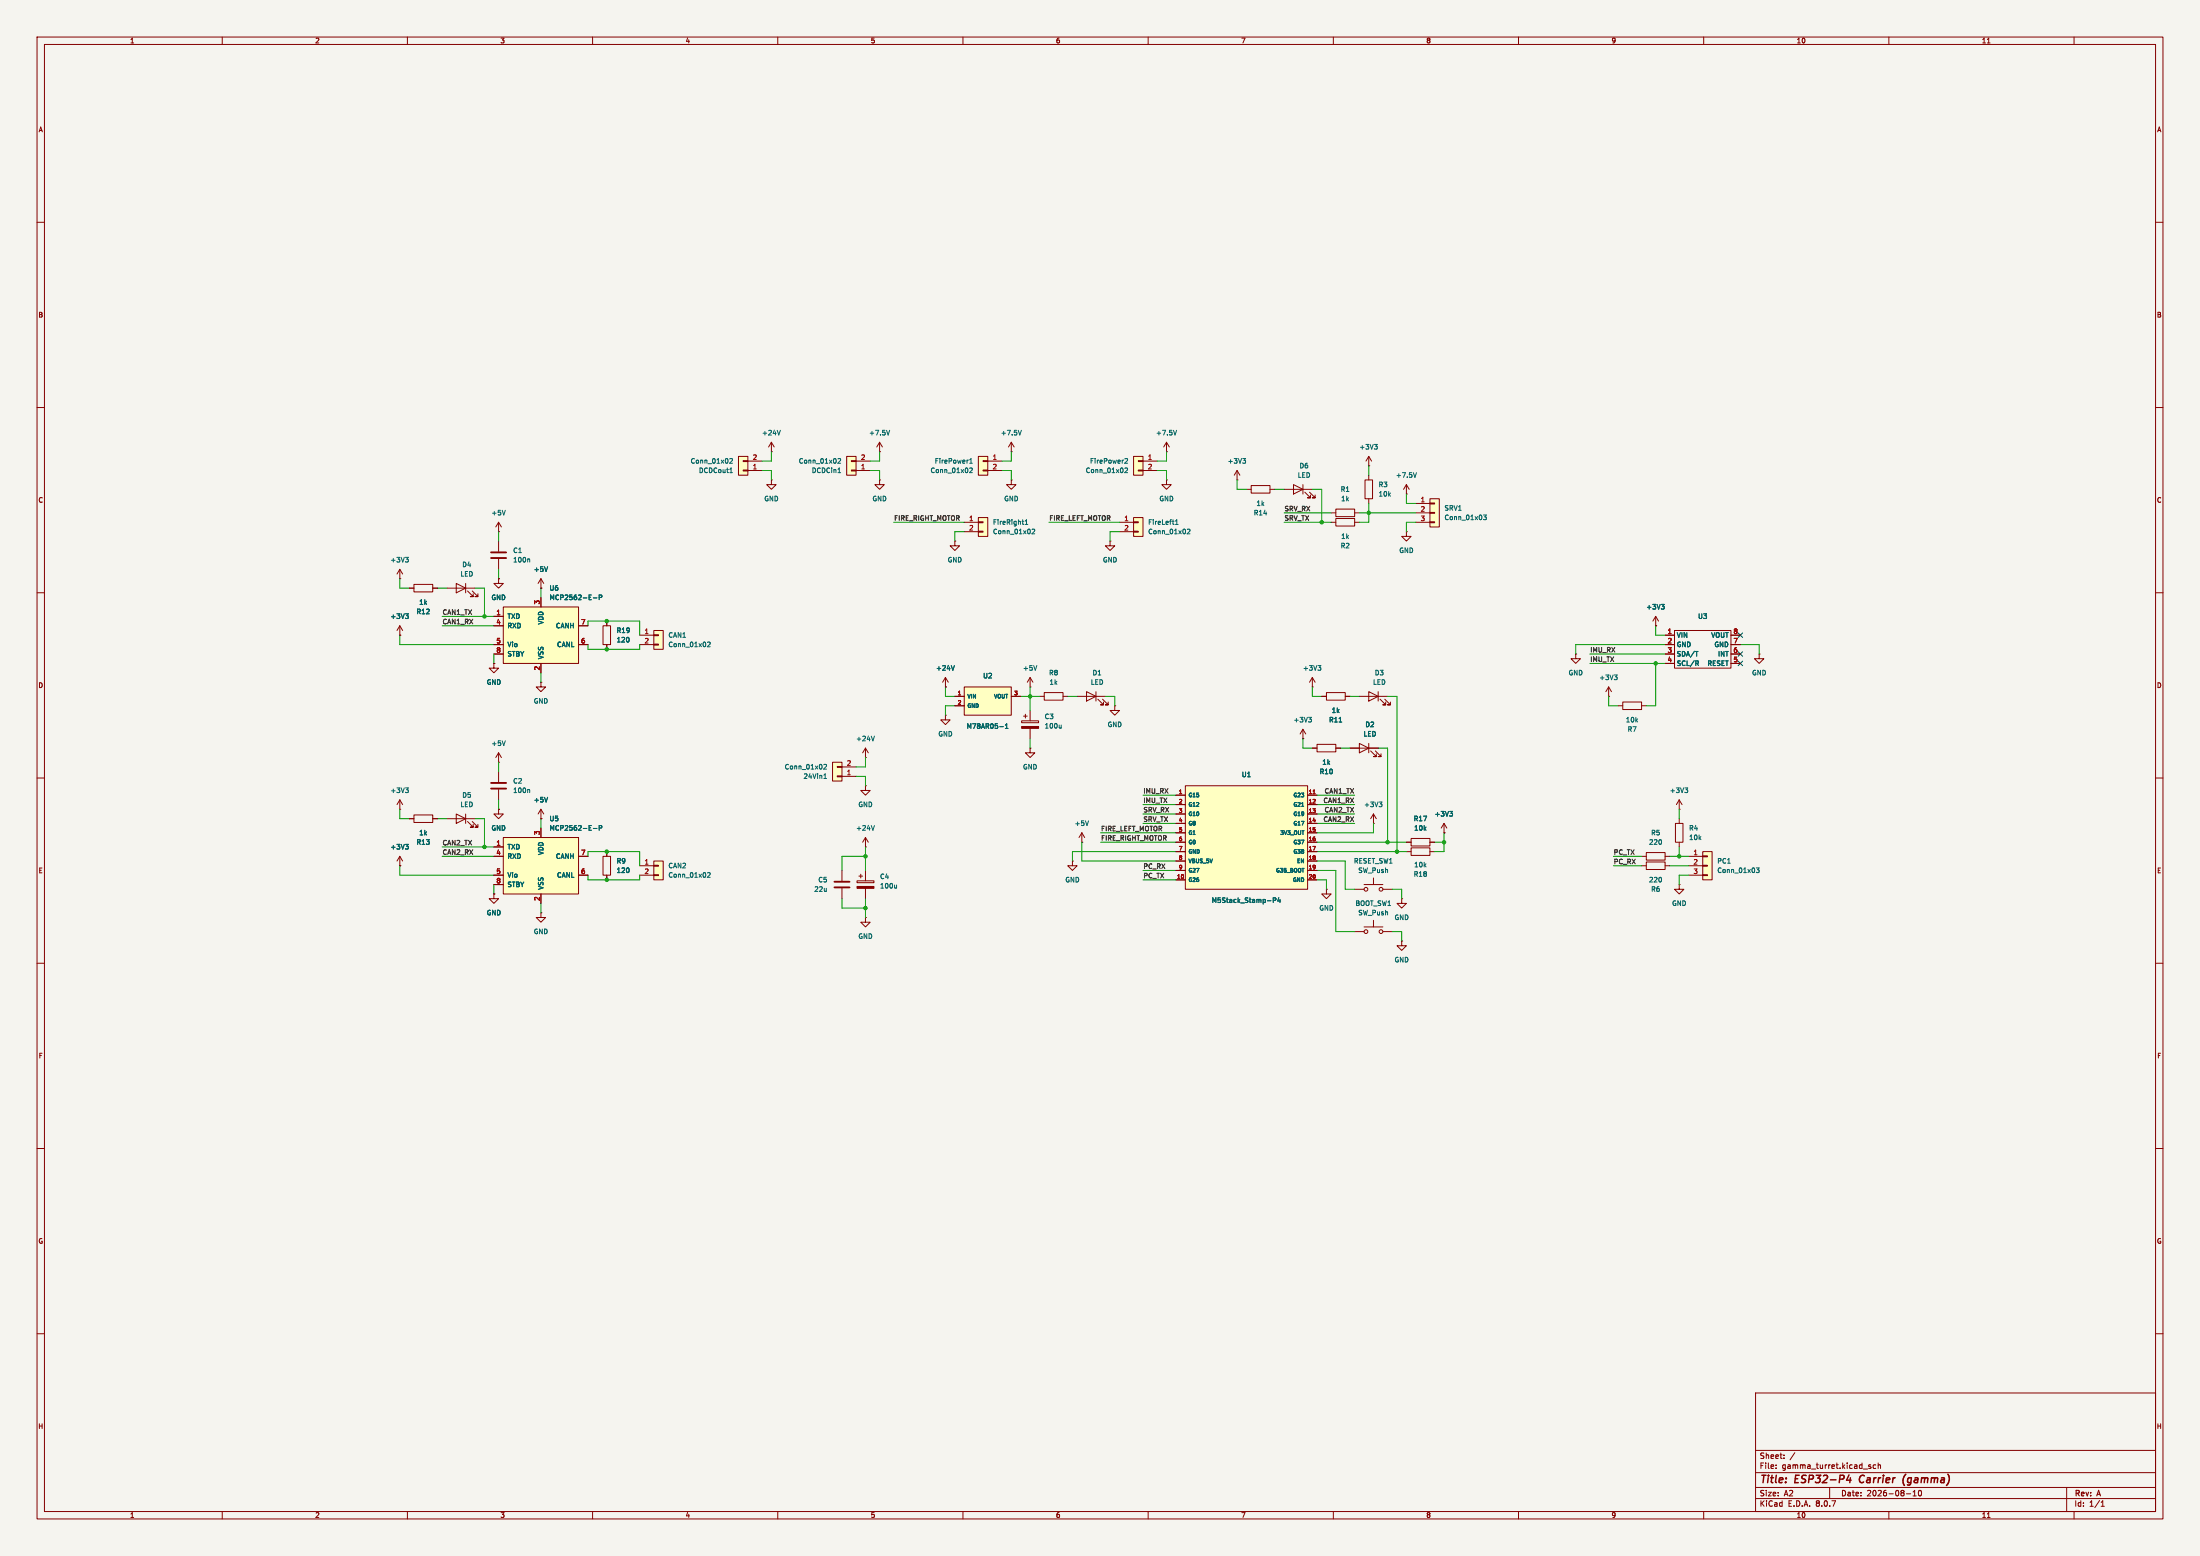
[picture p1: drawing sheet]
<svg xmlns="http://www.w3.org/2000/svg" width="594mm" height="420mm" viewBox="0 0 594 420" stroke-linecap="round" stroke-linejoin="round" font-family="sans-serif">
<path d="M0 0h594v420h-594z" fill="#f5f4ef" stroke="#f5f4ef" stroke-width=".27"/>
<g fill="none" stroke="#840000" stroke-width=".27">
<path d="M10 10h574v400h-574zM12 12h570v396h-570zM60 10v2M110 10v2M160 10v2M210 10v2M260 10v2M310 10v2M360 10v2M410 10v2M460 10v2M510 10v2"/>
<path d="M536.6 11.6h.7M560 10v2M10 60h2M582 60h2M10 110h2M582 110h2M10 160h2M582 160h2M10 210h2M582 210h2M10 260h2M582 260h2"/>
<path d="M10 310h2M582 310h2M10 360h2M474 376h108v32h-108zM582 360h2M474 397.5h108M474 391.5h108M479.5 396.2v.2M479.5 395.4v.2M481.7 393.5v.2M481.7 392.7v.2M484.6 392.1l-1.3 1.9"/>
<path d="M504.5 395.7l.7 .4-.2 .3-.5-.1M505.1 395.4h-.4l-.2 .2M506.5 395.4h-.5l-.3 .3 .2 .6h.6M507.1 395.5l.6-.1v1M507.1 394.9v1.5M60 408v2M110 408v2M160 408v2M210 408v2M260 408v2M310 408v2M360 408v2"/>
<path d="M410 408v2M460 408v2M474 404.5h108M474 401.5h108M494 401.5v3M510 408v2M514.7 403.2h1.2M516.5 403.8h.9M516.5 402.7l.5-.4v1.5M518.1 402.4a.72 .72 0 0 0-.2 .8 .72 .72 0 0 0 .7 .5l.2-.5-.1-.8M536.6 409.6h.7M558 401.5v6.5"/>
<path d="M560 408v2M567.3 406.6h.9M567.3 405.5l.4-.4v1.5"/>
</g>
<path d="M499.2 398.1l-.6 1.4h1.2M499.6 398.9l-.2 1.3M502.3 398.5l-.3 .8 .3 .8M514.6 397.9a2.35 2.35 0 0 0-.4 3.1" fill="none" stroke="#840000" stroke-width=".4"/>
<path d="M306.1 139.7h2.5v5.1h-2.5z" fill="#ffffc2"/>
<g fill="none" stroke="#840000" stroke-width=".27">
<path d="M306.1 139.7h2.5v5.1h-2.5zM302.3 141h3.8M302.3 143.5h3.8M306.1 143.4h1.2v.2h-1.2zM306.1 140.8h1.2v.3h-1.2zM425.4 176.5v1.3h1.3l-1.3 1.3-1.2-1.3h1.2M425.4 176.5h.1M275.8 194.6h4.6v.5h-4.6zM276.4 193.3h1M276.9 192.8v1M278.1 185.4h.1M278.1 182.9l-.7 1.3"/>
<path d="M278.1 182.9v2.5M278.1 191.8v2.8M278.1 196.6v2.8M278.1 182.9l.8 1.3M280.7 188h1.2M281.9 186.9h5.1v2.1h-5.1zM287 188h1.3M233.7 212.1v1.3h1.2l-1.2 1.2-1.3-1.2h1.3M233.7 212.1h.1M453.4 218.4h.1M453.4 215.9l-.8 1.3M453.4 215.9v2.5"/>
<path d="M453.4 215.9l.8 1.3M452.4 222.3h2v5h-2zM453.4 221v1.3M453.4 227.3v1.3M365.8 251.5h2.5M368.3 250.2h5.1M370.8 248.4v1.8M373.4 251.5h2.5M378.5 242.6v1.2h1.2l-1.2 1.3-1.3-1.3h1.3M378.5 242.6h.1M378.5 254v1.3h1.2l-1.2 1.2-1.3-1.2h1.3M378.5 254h.1"/>
<circle cx="368.8" cy="251.5" r=".51"/>
<circle cx="372.9" cy="251.5" r=".51"/>
</g>
<path d="M317.4 141.5h.7M317.4 140.6l.3-.3v1.2M320.6 142.9l.5-.1 .2 .4-.8 .9h.8M279.9 179.6l-.4 1.3M286.5 195.7v.8M286.5 196.4l-.2 .1M454.9 212.7h.8l-.4 .5M455.4 213.2l.3 .2-.3 .5" fill="none" stroke="#006464" stroke-width=".27"/>
<path d="M275.8 196.1h4.6v.5h-4.6z" fill="#840000" stroke="#840000" stroke-width=".27"/>
<path d="M459.7 229.9h2.6v7.6h-2.6z" fill="#ffffc2"/>
<g fill="none" stroke="#840000" stroke-width=".27">
<path d="M278.1 201.9v1.3h1.3l-1.3 1.3-1.2-1.3h1.2M278.1 201.9h.1M227.3 235v2.7M227.3 239.8v2.8M231.4 237.7h4.6v.6h-4.6zM231.9 236.5h1M232.4 236v1M233.7 235v2.7M233.7 239.8v2.8M289.6 232.4v1.3h1.2l-1.2 1.3-1.3-1.3h1.3M289.6 232.4h.1M455.9 231.1h3.8"/>
<path d="M455.9 233.7h3.8M455.9 236.2h3.8M459.7 236.1h1.3v.2h-1.3zM459.7 233.6h1.3v.2h-1.3zM459.7 231h1.3v.3h-1.3zM459.7 229.9h2.6v7.6h-2.6zM233.7 247.7v1.2h1.2l-1.2 1.3-1.3-1.3h1.3M233.7 247.7h.1"/>
</g>
<path d="M242.1 238.9v.8M242.1 239.6l-.2 .1M474.2 234.3h.8l-.5 .4 .4 .2v.5h-.7" fill="none" stroke="#006464" stroke-width=".27"/>
<path d="M225.3 239.5h4.1M225.3 238h4.1" fill="none" stroke="#840000" stroke-width=".51"/>
<path d="M231.4 239.3h4.6v.5h-4.6z" fill="#840000" stroke="#840000" stroke-width=".27"/>
<path d="M224.8 205.7h2.5v5.1h-2.5z" fill="#ffffc2"/>
<g fill="none" stroke="#840000" stroke-width=".27">
<path d="M208.3 119.4l-.8 1.3M208.3 119.4v2.5M208.3 119.4l.7 1.3M237.5 119.4l-.8 1.3M237.5 119.4v2.5M237.5 119.4l.8 1.3M208.3 121.9h.1M208.3 129.5v1.3h1.2l-1.2 1.3-1.3-1.3h1.3M208.3 129.5h.1M237.5 129.5v1.3h1.3l-1.3 1.3-1.3-1.3h1.3M237.5 129.5h.1M237.5 121.9h.1"/>
<path d="M369.6 125.7h.1M369.6 123.2v2.5M369.6 123.2l-.8 1.3M369.6 123.2l.7 1.3M447 168.9h.1M447 166.4l-.7 1.2M447 166.4v2.5M447 166.4l.8 1.2M434.3 188h.1M434.3 185.4l-.7 1.3M434.3 185.4v2.6M434.3 185.4l.8 1.3"/>
<path d="M436.9 190.5h1.2M438.1 189.5h5.1v2h-5.1zM443.2 190.5h1.3M224.8 205.7h2.5v5.1h-2.5zM226.1 206.9h1.2v.2h-1.2zM226.1 209.4h1.2v.3h-1.2zM227.3 209.6h3.8M227.3 207h3.8M233.7 204.5h.1M233.7 201.9l-.8 1.3M233.7 201.9v2.6M233.7 201.9l.7 1.3"/>
<path d="M364.5 201.9h7.6M367 200.7l2.6 1.2-2.6 1.3zM369.6 200.7v2.5M370.1 202.7l1.5 1.5h-.8h.8v-.7M370.8 219.7l-.7 1.3M370.8 219.7v2.6M370.8 219.7l.8 1.3M371.3 202.7l1.6 1.5h-.8h.8v-.7M370.8 222.3h.1M379.7 227.3h1.3M379.7 229.9h1.3M381 226.3h5.1v2h-5.1z"/>
<path d="M381 228.9h5.1v2h-5.1zM386.1 227.3h1.2M386.1 229.9h1.2M389.9 224.8h.1M389.9 222.3l-.8 1.2M389.9 222.3v2.5M389.9 222.3l.8 1.2"/>
</g>
<g fill="none" stroke="#006464" stroke-width=".27">
<path d="M210.7 116.1l-.4 1.3M240.2 116.1l-.4 1.3M371.1 120h.8l-.5 .4M371.6 120.4l.3 .3-.3 .5M448.6 163.1h.7l-.4 .5M449.1 163.6l.2 .3-.2 .5M236.1 198.7l-.4 1.3M435.9 182.2h.7l-.4 .5M436.4 182.7l.2 .2-.2 .6M222.4 210.1h.8M222.4 206.4l.5-.1 .3 .4-.8 .9h.8M222.6 209.2l.2-.3v1.2"/>
<path d="M372.4 216.5h.7l-.4 .5M372.9 217l.2 .2-.2 .5M391.4 219h.8l-.4 .5M391.9 219.5l.3 .2-.3 .6"/>
</g>
<path d="M228.6 123.2h2.5v5.1h-2.5z" fill="#ffffc2"/>
<path d="M228.6 123.2h2.5v5.1h-2.5zM229.9 124.3h1.2v.3h-1.2zM229.9 126.9h1.2v.2h-1.2zM231.1 127h3.8M231.1 124.5h3.8M273 129.5v1.3h1.3l-1.3 1.3-1.2-1.3h1.2M273 129.5h.1M346.7 132.1h7.6M349.2 130.8l2.6 1.3-2.6 1.3zM351.8 130.8v2.6M352.3 132.8l1.5 1.6h-.7h.7v-.8M353.6 132.8l1.5 1.6h-.8h.8v-.8" fill="none" stroke="#840000" stroke-width=".27"/>
<path d="M226.3 127.6h.7M226.3 123.9l.4-.1 .3 .3-.8 .9h.8" fill="none" stroke="#006464" stroke-width=".27"/>
<path d="M264.2 123.2h2.5v5.1h-2.5z" fill="#ffffc2"/>
<path d="M273 119.4l-.7 1.3M273 119.4v2.5M273 119.4l.8 1.3M264.2 123.2h2.5v5.1h-2.5zM265.4 126.9h1.3v.2h-1.3zM265.4 124.3h1.3v.3h-1.3zM266.7 124.5h3.8M266.7 127h3.8M273 121.9h.1" fill="none" stroke="#840000" stroke-width=".27"/>
<path d="M275.8 116.1l-.5 1.3M261.8 125h.7M261.8 124.1l.4-.3v1.2M261.8 126.4l.5-.1 .2 .4-.7 .9h.7" fill="none" stroke="#006464" stroke-width=".27"/>
<path d="M264.2 139.7h2.5v5.1h-2.5z" fill="#ffffc2"/>
<g fill="none" stroke="#840000" stroke-width=".27">
<path d="M315 119.4l-.8 1.3M315 119.4v2.5M315 119.4l.7 1.3M264.2 139.7h2.5v5.1h-2.5zM315 121.9h.1M107.9 156.2h.1M107.9 153.7l-.7 1.2M107.9 153.7v2.5M107.9 153.7l.8 1.2M110.5 158.8h1.3M111.8 157.7h5v2.1h-5zM116.8 158.8h1.3"/>
<path d="M257.8 146.1v1.2h1.3l-1.3 1.3-1.3-1.3h1.3M257.8 146.1h.1M260.3 141h3.9M260.3 143.5h3.9M264.2 143.4h1.2v.2h-1.2zM264.2 140.8h1.2v.3h-1.2zM379.7 143.5v1.3h1.3l-1.3 1.3-1.2-1.3h1.2M379.7 143.5h.1M107.9 171.5h.1M107.9 168.9v2.6M107.9 168.9l-.7 1.3M107.9 168.9l.8 1.3"/>
<path d="M111.8 220h5v2h-5zM110.5 221h1.3M116.8 221h1.3M368.3 238.8h5.1M370.8 237v1.8M358.1 240v1.3h1.3l-1.3 1.3-1.2-1.3h1.2M358.1 240h.1M365.8 240h2.5M373.4 240h2.5"/>
<circle cx="368.8" cy="240" r=".51"/>
<circle cx="372.9" cy="240" r=".51"/>
</g>
<g fill="none" stroke="#006464" stroke-width=".27">
<path d="M317.7 116.1l-.4 1.3M109.5 150.4h.7l-.4 .5M110 150.9l.2 .3-.2 .5M275.9 140.7h.5M276.3 141.5h.1M276.8 141.5h.7M276.8 140.6l.4-.3v1.2M278.7 142.9l.4-.1 .3 .4-.8 .9h.8M109.5 165.7h.7l-.4 .5M110 166.2h.1M110.1 166.2l.1 .1M110.1 166.9h-.1"/>
<path d="M110.2 166.3v.5M110.2 166.8l-.1 .1"/>
</g>
<path d="M386.1 134.6h2.5v7.6h-2.5z" fill="#ffffc2"/>
<path d="M382.3 135.9h3.8M382.3 138.4h3.8M386.1 138.3h1.2v.3h-1.2zM386.1 135.8h1.2v.2h-1.2zM386.1 134.6h2.5v7.6h-2.5zM382.3 141h3.8M386.1 140.8h1.2v.3h-1.2z" fill="none" stroke="#840000" stroke-width=".27"/>
<path d="M400.5 139h.8l-.4 .5 .3 .1v.6h-.7" fill="none" stroke="#006464" stroke-width=".27"/>
<path d="M320 212.1h33.1v27.9h-33.1z" fill="#ffffc2"/>
<g fill="none" stroke="#840000" stroke-width=".27">
<path d="M359.4 138.4h1.3M360.7 140h5.1v2h-5.1zM360.7 137.4h5.1v2h-5.1zM365.8 138.4h1.2M120.6 158.8h7.7M123.2 157.5l2.5 1.3-2.5 1.2zM125.7 157.5v2.5M126.2 159.5l1.6 1.5h-.8h.8v-.7M127.5 159.5l1.5 1.5h-.7h.7v-.7M134.6 143.5h.1M134.6 156.2v1.3h1.3l-1.3 1.3-1.3-1.3h1.3M134.6 156.2h.1"/>
<path d="M134.6 141l-.7 1.2M134.6 141v2.5M134.6 146.1v2.7M134.6 150.9v2.8M134.6 141l.8 1.2M146 158.8h.1M146 156.2l-.7 1.3M146 156.2v2.6M146 156.2l.8 1.3M359.4 141h1.3M365.8 141h1.2M133.3 179.1v1.2h1.3l-1.3 1.3-1.2-1.3h1.2"/>
<path d="M133.3 179.1h.1M317.5 214.6h2.5M317.5 217.2h2.5M317.5 219.7h2.5M320 212.1h33.1v27.9h-33.1zM353.1 214.6h2.5M353.1 217.2h2.5M353.1 219.7h2.5M354.3 201.9h1.3M355.6 200.9h5.1v2h-5.1zM360.7 201.9h1.2M292.1 227.3h.1"/>
<path d="M292.1 224.8l-.8 1.3M292.1 224.8v2.5M292.1 224.8l.8 1.3M317.5 237.5h2.5M317.5 222.3h2.5M317.5 224.8h2.5M317.5 227.3h2.5M317.5 229.9h2.5M317.5 232.4h2.5M317.5 235h2.5M353.1 237.5h2.5M353.1 222.3h2.5"/>
<path d="M353.1 224.8h2.5M353.1 227.3h2.5M353.1 229.9h2.5M353.1 232.4h2.5M353.1 235h2.5"/>
</g>
<path d="M354.5 214.2h.6" fill="none" stroke="#a90000" stroke-width=".27"/>
<path d="M136.4 137.7l-.4 1.3M142.8 150.9l.2 .1v.7M147.9 153l-.5 1.2M351.4 217.6h.6M293.9 221.6l-.4 1.2M343.8 243l.6-.1v-.4l-.6-.2v1.3M345.3 242.3l-.3 .9h.8M345.6 242.8v.8" fill="none" stroke="#006464" stroke-width=".27"/>
<path d="M132.6 150.6h4.1M132.6 149.1h4.1" fill="none" stroke="#840000" stroke-width=".51"/>
<path d="M135.9 163.8h20.3v15.3h-20.3z" fill="#ffffc2"/>
<g fill="none" stroke="#840000" stroke-width=".27">
<path d="M368.6 129.5h2v5.1h-2zM369.6 128.3v1.2M369.6 134.6v1.3M133.3 166.4h2.6M133.3 168.9h2.6M133.3 174h2.6M133.3 176.5h2.6M135.9 163.8h20.3v15.3h-20.3zM146 161.3v2.5M146 179.1v2.5M156.2 168.9h2.5M156.2 174h2.5"/>
<path d="M146 184.2v1.2h1.3l-1.3 1.3-1.2-1.3h1.2M146 184.2h.1M301 190.5v1.3h1.3l-1.3 1.2-1.3-1.2h1.3M301 190.5h.1M351.8 199.4h.1M351.8 196.9l-.8 1.2M351.8 196.9v2.5M351.8 196.9l.8 1.2M354.3 185.4h.1M354.3 182.9l-.7 1.3M354.3 182.9v2.5M354.3 182.9l.8 1.3"/>
<path d="M356.9 188h1.2M358.1 186.9h5.1v2.1h-5.1zM363.2 188h1.3M367 188h7.6M369.6 186.7l2.5 1.3-2.5 1.2zM372.1 186.7v2.5M372.6 188.7l1.5 1.5h-.7h.7v-.7M373.9 188.7l1.5 1.5h-.8h.8v-.7"/>
</g>
<path d="M160.2 161.4h1M161.8 161.3l.6-.1v-.5l-.6-.1v1.3M355.8 179.6h.8l-.4 .5M353.3 193.6h.8l-.4 .5M353.8 194.1l.3 .2-.3 .6M356.4 180.1l.1 .1M356.5 180.2l.1 .1M356.6 180.3v.4l-.2 .2M361.6 194.9h.7" fill="none" stroke="#006464" stroke-width=".27"/>
<path d="M176.5 170.2h2.6v5.1h-2.6z" fill="#ffffc2"/>
<path d="M172.7 171.5h3.8M172.7 174h3.8M176.5 173.9h1.3v.2h-1.3zM176.5 171.3h1.3v.3h-1.3zM176.5 170.2h2.6v5.1h-2.6z" fill="none" stroke="#840000" stroke-width=".27"/>
<path d="M191 173.4l.5-.1 .3 .4-.8 .9h.8" fill="none" stroke="#006464" stroke-width=".27"/>
<path d="M199.4 123.2h2.5v5.1h-2.5z" fill="#ffffc2"/>
<g fill="none" stroke="#840000" stroke-width=".27">
<path d="M199.4 123.2h2.5v5.1h-2.5zM200.7 124.3h1.2v.3h-1.2zM200.7 126.9h1.2v.2h-1.2zM201.9 127h3.8M201.9 124.5h3.8M315 129.5v1.3h1.2l-1.2 1.3-1.3-1.3h1.3M315 129.5h.1M334 129.5h.1M334 127l-.8 1.3M334 127v2.5M334 127l.8 1.3M379.7 133.4h.1"/>
<path d="M379.7 130.8l-.7 1.3M379.7 130.8v2.6M379.7 130.8l.8 1.3M299.7 146.1v1.2h1.3l-1.3 1.3-1.3-1.3h1.3M299.7 146.1h.1M162.8 168.9h2v5.1h-2zM163.8 167.6v1.3M163.8 174v1.3M290.8 188h7.6M293.4 186.7l2.5 1.3-2.5 1.2zM295.9 186.7v2.5M296.4 188.7l1.5 1.5h-.7h.7v-.7"/>
<path d="M297.7 188.7l1.5 1.5h-.8h.8v-.7"/>
</g>
<path d="M197 127.6h.8M197 123.9l.5-.1 .3 .3-.8 .9h.8M335.5 123.8h.8l-.4 .5M336.1 124.3l.2 .2-.2 .5M382.5 127.6l-.5 1.2" fill="none" stroke="#006464" stroke-width=".27"/>
<path d="M306.1 123.2h2.5v5.1h-2.5z" fill="#ffffc2"/>
<g fill="none" stroke="#840000" stroke-width=".27">
<path d="M306.1 123.2h2.5v5.1h-2.5zM307.3 126.9h1.3v.2h-1.3zM307.3 124.3h1.3v.3h-1.3zM308.6 124.5h3.8M308.6 127h3.8M336.5 132.1h1.3M337.8 131.1h5.1v2h-5.1zM342.9 132.1h1.3M162.8 231.1h2v5.1h-2zM163.8 229.9v1.2M163.8 236.2v1.3M133.3 241.3v1.3h1.3l-1.3 1.2-1.2-1.2h1.2"/>
<path d="M133.3 241.3h.1M146 246.4v1.3h1.3l-1.3 1.2-1.2-1.2h1.2M146 246.4h.1"/>
</g>
<path d="M303.7 126.4l.5-.1 .2 .4-.7 .9h.7M303.8 123.8l-.1 .1M303.8 123.8h.5M304.3 123.8l.1 .1M304.4 123.9v.4l-.7 .7h.7" fill="none" stroke="#006464" stroke-width=".27"/>
<path d="M176.5 232.4h2.6v5.1h-2.6z" fill="#ffffc2"/>
<g fill="none" stroke="#840000" stroke-width=".27">
<path d="M449.6 171.5h2.5M449.6 174h2.5M449.6 176.5h2.5M449.6 179.1h2.5M452.1 170.2h15.3v10.1h-15.3zM467.4 171.5h2.5M467.4 174h2.5M467.4 176.5h2.5M467.4 179.1h2.5M475 176.5v1.3h1.2l-1.2 1.3-1.3-1.3h1.3M475 176.5h.1M134.6 205.7h.1"/>
<path d="M134.6 218.4v1.3h1.3l-1.3 1.3-1.3-1.3h1.3M134.6 218.4h.1M134.6 203.2v2.5M134.6 208.3v2.8M134.6 213.1v2.8M134.6 203.2l-.7 1.3M134.6 203.2l.8 1.3M146 218.4l-.7 1.3M146 218.4v2.6M146 218.4l.8 1.3M146 221h.1M172.7 233.7h3.8"/>
<path d="M172.7 236.2h3.8M176.5 236.1h1.3v.2h-1.3zM176.5 233.6h1.3v.2h-1.3zM176.5 232.4h2.6v5.1h-2.6z"/>
</g>
<path d="M457.7 175.8h.8M458.2 179l.4 .6M458.4 178.4l.2 .2-.2 .4M136.4 200l-.4 1.2M142.8 213.1l.2 .2v.6M147.9 215.2l-.5 1.3M191 235.7l.5-.2 .3 .4-.8 .9h.8" fill="none" stroke="#006464" stroke-width=".27"/>
<path d="M132.6 212.9h4.1M132.6 211.3h4.1" fill="none" stroke="#840000" stroke-width=".51"/>
<path d="M135.9 226.1h20.3v15.2h-20.3z" fill="#ffffc2"/>
<g fill="none" stroke="#840000" stroke-width=".27">
<path d="M255.3 185.4h.1M255.3 193v1.3h1.2l-1.2 1.3-1.3-1.3h1.3M255.3 193h.1M255.3 182.9l-.8 1.3M255.3 182.9v2.5M255.3 182.9l.7 1.3M107.9 218.4h.1M107.9 215.9v2.5M107.9 215.9l-.7 1.3M107.9 215.9l.8 1.3M123.2 219.7l2.5 1.3-2.5 1.3zM125.7 219.7v2.6"/>
<path d="M107.9 233.7h.1M107.9 231.1l-.7 1.3M107.9 231.1v2.6M107.9 231.1l.8 1.3M120.6 221h7.7M126.2 221.7l1.6 1.6h-.8h.8v-.8M127.5 221.7l1.5 1.6h-.7h.7v-.8M133.3 228.6h2.6M133.3 231.1h2.6M133.3 236.2h2.6M133.3 238.8h2.6M135.9 226.1h20.3v15.2h-20.3z"/>
<path d="M146 223.5v2.6M156.2 231.1h2.5M156.2 236.2h2.5M443.2 231.1h1.3M443.2 233.7h1.3M444.5 232.7h5.1v2h-5.1zM444.5 230.1h5.1v2.1h-5.1zM449.6 231.1h1.2M449.6 233.7h1.2M453.4 238.8v1.2h1.3l-1.3 1.3-1.3-1.3h1.3M453.4 238.8h.1M146 241.3v2.5"/>
</g>
<path d="M257.7 179.6l-.4 1.3M109.5 212.7h.7l-.4 .5M110 213.2l.2 .2-.2 .5M109.5 227.9h.7l-.4 .5M110 228.4l.2 .2-.2 .6M160.2 223.6h1M161.8 223.5l.6-.1v-.4l-.6-.2v1.3" fill="none" stroke="#006464" stroke-width=".27"/>
<path d="M260.3 185.4h12.7v7.6h-12.7z" fill="#ffffc2"/>
<g fill="none" stroke="#840000" stroke-width=".27">
<path d="M110.5 158.8h1.3M116.8 158.8h1.3M134.6 156.2h.1M146 158.8h.1M107.9 171.5h.1M133.3 179.1h.1M133.3 174h2.6M133.3 176.5h2.6M133.3 166.4h2.6M133.3 168.9h2.6M146 161.3v2.5M146 179.1v2.5"/>
<path d="M156.2 174h2.5M156.2 168.9h2.5M163.8 167.6v1.3M163.8 174v1.3M447 168.9h.1M449.6 171.5h2.5M449.6 174h2.5M449.6 176.5h2.5M449.6 179.1h2.5M467.4 171.5h2.5M467.4 174h2.5M467.4 176.5h2.5"/>
<path d="M467.4 179.1h2.5M255.3 185.4h.1M257.8 188h2.5M257.8 190.5h2.5M260.3 185.4h12.7v7.6h-12.7zM273 188h2.6M356.9 188h1.2M363.2 188h1.3M134.6 218.4h.1M317.5 214.6h2.5M317.5 217.2h2.5M317.5 219.7h2.5"/>
<path d="M353.1 214.6h2.5M353.1 217.2h2.5M353.1 219.7h2.5M354.3 201.9h1.3M360.7 201.9h1.2M364.5 201.9h2.5M369.6 201.9h2.5M107.9 233.7h.1M110.5 221h1.3M116.8 221h1.3M133.3 228.6h2.6M133.3 231.1h2.6"/>
<path d="M133.3 236.2h2.6M133.3 238.8h2.6M146 221h.1M146 223.5v2.6M156.2 231.1h2.5M156.2 236.2h2.5M163.8 229.9v1.2M163.8 236.2v1.3M233.7 228.6h.1M233.7 226.1l-.8 1.2M233.7 226.1v2.5M233.7 226.1l.7 1.2"/>
<path d="M317.5 227.3h2.5M317.5 237.5h2.5M317.5 222.3h2.5M317.5 224.8h2.5M317.5 229.9h2.5M317.5 232.4h2.5M317.5 235h2.5M353.1 227.3h2.5M353.1 237.5h2.5M353.1 222.3h2.5M353.1 224.8h2.5M353.1 229.9h2.5"/>
<path d="M353.1 232.4h2.5M353.1 235h2.5M379.7 227.3h1.3M386.1 227.3h1.2M389.9 224.8h.1M133.3 241.3h.1M146 241.3v2.5"/>
</g>
<g fill="none" stroke="#006464" stroke-width=".27">
<path d="M147.9 153l-.5 1.2M109.5 165.7h.7l-.4 .5M110 166.2h.1M110.1 166.2l.1 .1M110.1 166.9h-.1M110.2 166.3v.5M110.2 166.8l-.1 .1M160.2 161.4h1M161.8 161.3l.6-.1v-.5l-.6-.1v1.3M257.7 179.6l-.4 1.3M448.6 163.1h.7l-.4 .5M449.1 163.6l.2 .3-.2 .5"/>
<path d="M457.7 175.8h.8M458.2 179l.4 .6M458.4 178.4l.2 .2-.2 .4M269.9 196.1h1M271.4 196.6h.8M271.4 195.7l.4-.4v1.3M361.6 194.9h.7M147.9 215.2l-.5 1.3M351.4 217.6h.6M391.4 219h.8l-.4 .5M391.9 219.5l.3 .2-.3 .6M109.5 227.9h.7l-.4 .5"/>
<path d="M110 228.4l.2 .2-.2 .6M160.2 223.6h1M161.8 223.5l.6-.1v-.4l-.6-.2v1.3M236.1 222.8l-.4 1.3M343.8 243l.6-.1v-.4l-.6-.2v1.3M345.3 242.3l-.3 .9h.8M345.6 242.8v.8"/>
</g>
<g fill="none" stroke="#009600" stroke-width=".27">
<path d="M205.7 127h2.6v2.5M208.3 121.9v2.6h-2.6M234.9 127h2.6v2.5M237.5 121.9v2.6h-2.6M270.5 127h2.5v2.5M273 121.9v2.6h-2.5M312.4 127h2.6v2.5M315 121.9v2.6h-2.6M334 129.5v2.6h2.5M344.2 132.1h2.5M346.7 138.4h12.7M354.3 132.1h2.6v8.9"/>
<path d="M367 138.4h15.3M369.6 135.9v5.1h-2.6M369.6 125.7v2.6M379.7 133.4v2.5h2.6M107.9 156.2v2.6h2.6M118.1 158.8h2.5M128.3 158.8h2.5v7.6M134.6 143.5v2.6M134.6 153.7v2.5M146 158.8v2.5M241.3 141h19M260.3 143.5h-2.5v2.6"/>
<path d="M283.2 141h19.1M302.3 143.5h-2.6v2.6M346.7 141h12.7M382.3 141h-2.6v2.5M107.9 171.5v2.5h25.4M119.4 166.4h13.9M119.4 168.9h13.9M133.3 176.5v2.6M158.7 168.9v-1.3h14v3.9M158.7 174v1.3h14v-1.3M429.3 179.1h20.3M429.3 176.5h20.3"/>
<path d="M447 179.1v11.4h-2.5M447 168.9v2.6h2.6M449.6 174h-24.2v2.5M469.9 174h5.1v2.5M146 181.6v2.6M255.3 185.4v2.6h2.5M257.8 190.5h-2.5v2.5M275.6 188h5.1M278.1 185.4v6.4M278.1 199.4v2.5M288.3 188h2.5M298.4 188h2.6v2.5"/>
<path d="M351.8 199.4v2.5h2.5M354.3 185.4v2.6h2.6M364.5 188h2.5M374.6 188h2.6v41.9M434.3 188v2.5h2.6M107.9 218.4v2.6h2.6M134.6 205.7v2.6M134.6 215.9v2.5M231.1 209.6h2.6v2.5M233.7 204.5v2.5h-2.6M308.6 217.2h8.9M308.6 219.7h8.9"/>
<path d="M308.6 214.6h8.9M355.6 217.2h10.2M355.6 219.7h10.2M355.6 214.6h10.2M361.9 201.9h2.6M372.1 201.9h2.5v25.4M453.4 218.4v2.6M107.9 233.7v2.5h25.4M118.1 221h2.5M119.4 231.1h13.9M119.4 228.6h13.9M128.3 221h2.5v7.6"/>
<path d="M133.3 238.8v2.5M146 221v2.5M158.7 231.1v-1.2h14v3.8M158.7 236.2v1.3h14v-1.3M233.7 231.1h-6.4v3.9M233.7 228.6v6.4M292.1 227.3v5.1h25.4M297.2 224.8h20.3M297.2 227.3h20.3M308.6 235h8.9M308.6 237.5h8.9M308.6 222.3h8.9"/>
<path d="M317.5 229.9h-27.9v2.5M355.6 227.3h24.1M355.6 235h5.1v16.5h5.1M355.6 232.4h7.6v7.6h2.6M355.6 229.9h24.1M355.6 237.5h2.5v2.5M355.6 222.3h10.2M370.8 222.3v2.5h-15.2M387.3 227.3h2.6M389.9 224.8v5.1h-2.6M435.6 231.1h7.6M435.6 233.7h7.6"/>
<path d="M450.8 231.1h5.1M450.8 233.7h5.1M453.4 228.6v2.5M455.9 236.2h-2.5v2.6M146 243.8v2.6M227.3 242.6v2.5h6.4M233.7 242.6v5.1M375.9 240h2.6v2.6M375.9 251.5h2.6v2.5"/>
</g>
<path d="M469.3 170.8l1.2 1.3M469.3 175.9l1.2 1.2M469.3 178.5l1.2 1.2M470.5 170.8l-1.2 1.3M470.5 175.9l-1.2 1.2M470.5 178.5l-1.2 1.2" fill="none" stroke="#000084" stroke-width=".27"/>
<path d="M354.5 214.2h.6" fill="none" stroke="#a90000" stroke-width=".27"/>
<g fill="#009600" stroke="#009600" stroke-width=".27">
<circle cx="389.9" cy="227.3" r=".46"/>
<circle cx="374.6" cy="227.3" r=".46"/>
<circle cx="377.2" cy="229.9" r=".46"/>
<circle cx="453.4" cy="231.1" r=".46"/>
<circle cx="447" cy="179.1" r=".46"/>
<circle cx="369.6" cy="138.4" r=".46"/>
<circle cx="356.9" cy="141" r=".46"/>
<circle cx="163.8" cy="237.5" r=".46"/>
<circle cx="163.8" cy="229.9" r=".46"/>
<circle cx="130.8" cy="228.6" r=".46"/>
<circle cx="233.7" cy="231.1" r=".46"/>
<circle cx="278.1" cy="188" r=".46"/>
<circle cx="233.7" cy="245.1" r=".46"/>
<circle cx="130.8" cy="166.4" r=".46"/>
<circle cx="163.8" cy="175.3" r=".46"/>
<circle cx="163.8" cy="167.6" r=".46"/>
</g>
<g font-size="2.8" fill="#840000">
<text x="475" y="400.9">Title:</text>
<text x="484.7" y="400.9">ESP32-P4</text>
<text x="502.9" y="400.9">Carrier</text>
<text x="515.4" y="400.9">(gamma)</text>
</g>
<g font-size="2.1" fill="#840000">
<text x="475" y="394">Sheet:</text>
<text x="475" y="396.7">File:</text>
<text x="481.1" y="396.7">gamma_turret.kicad_sch</text>
<text x="475" y="406.9">KiCad</text>
<text x="475" y="404.1">Size:</text>
<text x="481.7" y="404.1">A2</text>
<text x="482.7" y="406.9">E.D.A.</text>
<text x="490.3" y="406.9">8.0.7</text>
<text x="497" y="404.1">Date:</text>
<text x="504" y="404.1">2026-08-10</text>
<text x="560" y="404.3">Rev:</text>
<text x="560" y="406.9">Id:</text>
<text x="564.1" y="406.9">1/1</text>
<text x="566.4" y="404.3">A</text>
</g>
<g font-size="1.8" fill="#840000">
<text x="35" y="11.9">1</text>
<text x="85" y="11.9">2</text>
<text x="135" y="11.9">3</text>
<text x="185" y="11.9">4</text>
<text x="235" y="11.9">5</text>
<text x="285" y="11.9">6</text>
<text x="335" y="11.9">7</text>
<text x="385" y="11.9">8</text>
<text x="435" y="11.9">9</text>
<text x="485" y="11.9">10</text>
<text x="535" y="11.9">11</text>
<text x="10.3" y="35.9">A</text>
<text x="582.3" y="35.9">A</text>
<text x="10.3" y="85.9">B</text>
<text x="582.3" y="85.9">B</text>
<text x="10.3" y="135.9">C</text>
<text x="582.3" y="135.9">C</text>
<text x="10.3" y="185.9">D</text>
<text x="582.3" y="185.9">D</text>
<text x="10.3" y="235.9">E</text>
<text x="582.3" y="235.9">E</text>
<text x="10.3" y="285.9">F</text>
<text x="582.3" y="285.9">F</text>
<text x="10.3" y="335.9">G</text>
<text x="582.3" y="335.9">G</text>
<text x="10.2" y="385.9">H</text>
<text x="582.2" y="385.9">H</text>
<text x="35" y="409.9">1</text>
<text x="85" y="409.9">2</text>
<text x="135" y="409.9">3</text>
<text x="185" y="409.9">4</text>
<text x="235" y="409.9">5</text>
<text x="285" y="409.9">6</text>
<text x="335" y="409.9">7</text>
<text x="385" y="409.9">8</text>
<text x="435" y="409.9">9</text>
<text x="485" y="409.9">10</text>
<text x="535" y="409.9">11</text>
</g>
<g font-size="1.8" fill="#006464">
<text x="205.6" y="117.7">+24V</text>
<text x="234.5" y="117.7">+7.5V</text>
<text x="270.1" y="117.7">+7.5V</text>
<text x="312" y="117.7">+7.5V</text>
<text x="186.4" y="125.3">Conn_01x02</text>
<text x="215.6" y="125.3">Conn_01x02</text>
<text x="252.3" y="125.3">FirePower1</text>
<text x="294.2" y="125.3">FirePower2</text>
<text x="331.4" y="125.3">+3V3</text>
<text x="366.9" y="121.5">+3V3</text>
<text x="188.6" y="127.9">DCDCout1</text>
<text x="219.1" y="127.9">DCDCin1</text>
<text x="251.1" y="127.9">Conn_01x02</text>
<text x="293" y="127.9">Conn_01x02</text>
<text x="350.3" y="129.1">LED</text>
<text x="350.8" y="126.6">D6</text>
<text x="372.1" y="131.7">R3</text>
<text x="376.8" y="129.1">+7.5V</text>
<text x="206.2" y="135.5">GND</text>
<text x="235.5" y="135.5">GND</text>
<text x="271" y="135.5">GND</text>
<text x="312.9" y="135.5">GND</text>
<text x="339.1" y="136.8">1k</text>
<text x="361.9" y="132.9">R1</text>
<text x="362" y="135.5">1k</text>
<text x="372.1" y="134.2">10k</text>
<text x="132.6" y="139.3">+5V</text>
<text x="268" y="141.8">FireRight1</text>
<text x="309.9" y="141.8">FireLeft1</text>
<text x="338.4" y="139.3">R14</text>
<text x="389.9" y="140.6">Conn_01x03</text>
<text x="389.9" y="138">SRV1</text>
<text x="138.4" y="149.5">C1</text>
<text x="268" y="144.4">Conn_01x02</text>
<text x="309.9" y="144.4">Conn_01x02</text>
<text x="361.9" y="148.2">R2</text>
<text x="362" y="145.6">1k</text>
<text x="377.7" y="149.5">GND</text>
<text x="105.3" y="152">+3V3</text>
<text x="124.2" y="155.8">LED</text>
<text x="124.7" y="153.3">D4</text>
<text x="138.4" y="152">100n</text>
<text x="144" y="154.5">+5V</text>
<text x="255.8" y="152">GND</text>
<text x="297.7" y="152">GND</text>
<text x="148.3" y="159.6">U6</text>
<text x="105.3" y="167.2">+3V3</text>
<text x="112.4" y="166">R12</text>
<text x="113.1" y="163.4">1k</text>
<text x="132.6" y="162.2">GND</text>
<text x="136.9" y="167.2">TXD</text>
<text x="148.3" y="162.2">MCP2562-E-P</text>
<text x="444.4" y="164.7">+3V3</text>
<text x="458.4" y="167.2">U3</text>
<text x="136.9" y="169.8">RXD</text>
<text x="146.9" y="168.7" transform="rotate(-90 146.9 168.7)">VDD</text>
<text x="150" y="169.8">CANH</text>
<text x="166.4" y="173.6">120</text>
<text x="166.4" y="171">R19</text>
<text x="180.3" y="172.3">CAN1</text>
<text x="452.6" y="172.3">VIN</text>
<text x="461.9" y="172.3">VOUT</text>
<text x="136.9" y="174.9">Vio</text>
<text x="136.9" y="177.4">STBY</text>
<text x="146.9" y="178.1" transform="rotate(-90 146.9 178.1)">VSS</text>
<text x="150.3" y="174.9">CANL</text>
<text x="180.3" y="174.9">Conn_01x02</text>
<text x="452.6" y="174.9">GND</text>
<text x="452.6" y="177.4">SDA/T</text>
<text x="452.6" y="179.9">SCL/R</text>
<text x="460.9" y="179.9">RESET</text>
<text x="462.8" y="174.9">GND</text>
<text x="463.7" y="177.4">INT</text>
<text x="131.3" y="185">GND</text>
<text x="252.6" y="181.2">+24V</text>
<text x="265.3" y="183.3">U2</text>
<text x="276.1" y="181.2">+5V</text>
<text x="283.1" y="182.5">R8</text>
<text x="283.3" y="185">1k</text>
<text x="294.4" y="185">LED</text>
<text x="294.9" y="182.5">D1</text>
<text x="351.7" y="181.2">+3V3</text>
<text x="370.6" y="185">LED</text>
<text x="371.1" y="182.5">D3</text>
<text x="423.4" y="182.5">GND</text>
<text x="431.7" y="183.7">+3V3</text>
<text x="472.9" y="182.5">GND</text>
<text x="144" y="190.1">GND</text>
<text x="260.9" y="196.9">M78AR05-1</text>
<text x="281.9" y="194.3">C3</text>
<text x="281.9" y="196.8">100u</text>
<text x="299" y="196.4">GND</text>
<text x="349.1" y="195.2">+3V3</text>
<text x="358.7" y="195.2">R11</text>
<text x="359.5" y="192.6">1k</text>
<text x="368.5" y="196.4">D2</text>
<text x="438.9" y="195.2">10k</text>
<text x="439.3" y="197.7">R7</text>
<text x="132.6" y="201.5">+5V</text>
<text x="231" y="200.3">+24V</text>
<text x="253.2" y="199">GND</text>
<text x="368.1" y="199">LED</text>
<text x="211.8" y="207.9">Conn_01x02</text>
<text x="276.1" y="207.9">GND</text>
<text x="335.2" y="210">U1</text>
<text x="356.2" y="209.1">R10</text>
<text x="356.9" y="206.6">1k</text>
<text x="105.3" y="214.2">+3V3</text>
<text x="124.7" y="215.5">D5</text>
<text x="138.4" y="211.7">C2</text>
<text x="138.4" y="214.2">100n</text>
<text x="216.8" y="210.4">24Vin1</text>
<text x="450.7" y="214.2">+3V3</text>
<text x="124.2" y="218">LED</text>
<text x="144" y="216.8">+5V</text>
<text x="148.3" y="221.8">U5</text>
<text x="231.6" y="218">GND</text>
<text x="368.2" y="218">+3V3</text>
<text x="381.6" y="221.8">R17</text>
<text x="387.2" y="220.6">+3V3</text>
<text x="113.1" y="225.7">1k</text>
<text x="132.6" y="224.4">GND</text>
<text x="148.3" y="224.4">MCP2562-E-P</text>
<text x="231" y="224.4">+24V</text>
<text x="290.1" y="223.1">+5V</text>
<text x="381.7" y="224.4">10k</text>
<text x="445.7" y="225.7">R5</text>
<text x="455.9" y="224.4">R4</text>
<text x="455.9" y="226.9">10k</text>
<text x="105.3" y="229.5">+3V3</text>
<text x="112.4" y="228.2">R13</text>
<text x="136.9" y="229.5">TXD</text>
<text x="136.9" y="232">RXD</text>
<text x="146.9" y="230.9" transform="rotate(-90 146.9 230.9)">VDD</text>
<text x="150" y="232">CANH</text>
<text x="166.4" y="233.3">R9</text>
<text x="365.4" y="233.3">RESET_SW1</text>
<text x="445.1" y="228.2">220</text>
<text x="463.6" y="233.3">PC1</text>
<text x="136.9" y="237.1">Vio</text>
<text x="136.9" y="239.6">STBY</text>
<text x="150.3" y="237.1">CANL</text>
<text x="166.4" y="235.8">120</text>
<text x="180.3" y="237.1">Conn_01x02</text>
<text x="180.3" y="234.5">CAN2</text>
<text x="220.8" y="238.4">C5</text>
<text x="237.5" y="237.5">C4</text>
<text x="287.5" y="238.4">GND</text>
<text x="366.6" y="235.8">SW_Push</text>
<text x="381.6" y="236.8">R18</text>
<text x="381.7" y="234.3">10k</text>
<text x="445.1" y="238.4">220</text>
<text x="463.6" y="235.8">Conn_01x03</text>
<text x="146.9" y="240.3" transform="rotate(-90 146.9 240.3)">VSS</text>
<text x="219.7" y="240.9">22u</text>
<text x="237.5" y="240">100u</text>
<text x="327" y="243.9">M5Stack_Stamp-P4</text>
<text x="356.1" y="246">GND</text>
<text x="365.9" y="244.7">BOOT_SW1</text>
<text x="445.7" y="240.9">R6</text>
<text x="451.4" y="244.7">GND</text>
<text x="131.3" y="247.2">GND</text>
<text x="366.6" y="247.2">SW_Push</text>
<text x="376.4" y="248.5">GND</text>
<text x="144" y="252.3">GND</text>
<text x="231.6" y="253.6">GND</text>
<text x="376.4" y="259.9">GND</text>
</g>
<g font-size="1.8" fill="#a90000">
<text x="203.1" y="124.2">2</text>
<text x="232.3" y="124.2">2</text>
<text x="267.9" y="124.2">1</text>
<text x="309.8" y="124.2">1</text>
<text x="203.1" y="126.7">1</text>
<text x="232.3" y="126.7">1</text>
<text x="267.9" y="126.7">2</text>
<text x="309.8" y="126.7">2</text>
<text x="383.5" y="135.6">1</text>
<text x="261.5" y="140.7">1</text>
<text x="261.5" y="143.3">2</text>
<text x="303.5" y="140.7">1</text>
<text x="303.5" y="143.3">2</text>
<text x="383.5" y="138.2">2</text>
<text x="383.5" y="140.7">3</text>
<text x="133.9" y="166.1">1</text>
<text x="145.8" y="163.3" transform="rotate(-90 145.8 163.3)">3</text>
<text x="133.9" y="168.7">4</text>
<text x="133.9" y="173.7">5</text>
<text x="156.8" y="173.7">6</text>
<text x="156.8" y="168.7">7</text>
<text x="173.9" y="171.2">1</text>
<text x="173.9" y="173.7">2</text>
<text x="450.1" y="171.2">1</text>
<text x="450.1" y="173.7">2</text>
<text x="467.9" y="173.7">7</text>
<text x="467.9" y="171.2">8</text>
<text x="133.9" y="176.3">8</text>
<text x="450.1" y="176.3">3</text>
<text x="450.1" y="178.8">4</text>
<text x="467.9" y="178.8">5</text>
<text x="467.9" y="176.3">6</text>
<text x="145.8" y="181" transform="rotate(-90 145.8 181)">2</text>
<text x="228.5" y="209.3">1</text>
<text x="228.5" y="206.8">2</text>
<text x="145.8" y="225.5" transform="rotate(-90 145.8 225.5)">3</text>
<text x="133.9" y="228.3">1</text>
<text x="133.9" y="230.9">4</text>
<text x="156.8" y="230.9">7</text>
<text x="173.9" y="233.4">1</text>
<text x="457.1" y="230.9">1</text>
<text x="457.1" y="233.4">2</text>
<text x="133.9" y="236">5</text>
<text x="133.9" y="238.5">8</text>
<text x="156.8" y="236">6</text>
<text x="173.9" y="236">2</text>
<text x="457.1" y="236">3</text>
<text x="145.8" y="243.3" transform="rotate(-90 145.8 243.3)">2</text>
</g>
<g font-size="1.8" fill="#0f0f0f">
<text x="241.3" y="140.6">FIRE_RIGHT_MOTOR</text>
<text x="283.2" y="140.6">FIRE_LEFT_MOTOR</text>
<text x="346.7" y="140.6">SRV_TX</text>
<text x="346.7" y="138.1">SRV_RX</text>
<text x="119.4" y="166">CAN1_TX</text>
<text x="119.4" y="168.6">CAN1_RX</text>
<text x="429.3" y="176.2">IMU_RX</text>
<text x="429.3" y="178.7">IMU_TX</text>
<text x="308.6" y="214.3">IMU_RX</text>
<text x="357.5" y="214.3">CAN1_TX</text>
<text x="308.6" y="219.4">SRV_RX</text>
<text x="308.6" y="216.8">IMU_TX</text>
<text x="308.6" y="221.9">SRV_TX</text>
<text x="357.2" y="221.9">CAN2_RX</text>
<text x="357.2" y="216.8">CAN1_RX</text>
<text x="357.5" y="219.4">CAN2_TX</text>
<text x="297.2" y="227">FIRE_RIGHT_MOTOR</text>
<text x="297.2" y="224.4">FIRE_LEFT_MOTOR</text>
<text x="119.4" y="230.8">CAN2_RX</text>
<text x="119.4" y="228.3">CAN2_TX</text>
<text x="435.6" y="233.3">PC_RX</text>
<text x="435.6" y="230.8">PC_TX</text>
<text x="308.6" y="234.6">PC_RX</text>
<text x="308.6" y="237.1">PC_TX</text>
</g>
<g font-size="1.4" fill="#a90000">
<text x="258.5" y="187.7">1</text>
<text x="258.5" y="190.2">2</text>
<text x="273.7" y="187.7">3</text>
<text x="318.2" y="214.4">1</text>
<text x="353.2" y="214.4">11</text>
<text x="318.2" y="216.9">2</text>
<text x="318.2" y="219.5">3</text>
<text x="318.2" y="222">4</text>
<text x="353.2" y="216.9">12</text>
<text x="353.2" y="219.5">13</text>
<text x="353.2" y="222">14</text>
<text x="318.2" y="224.5">5</text>
<text x="318.2" y="227.1">6</text>
<text x="353.2" y="224.5">15</text>
<text x="353.2" y="227.1">16</text>
<text x="318.2" y="229.6">7</text>
<text x="318.2" y="232.2">8</text>
<text x="353.2" y="229.6">17</text>
<text x="353.2" y="232.2">18</text>
<text x="317.7" y="237.2">10</text>
<text x="318.2" y="234.7">9</text>
<text x="353.2" y="234.7">19</text>
<text x="353.2" y="237.2">20</text>
</g>
<g font-size="1.4" fill="#006464">
<text x="261.1" y="188.7">VIN</text>
<text x="261.1" y="191.2">GND</text>
<text x="268.2" y="188.7">VOUT</text>
<text x="320.8" y="215.4">G15</text>
<text x="349.1" y="215.4">G23</text>
<text x="320.8" y="217.9">G12</text>
<text x="320.8" y="220.4">G10</text>
<text x="349.1" y="217.9">G21</text>
<text x="349.1" y="220.4">G19</text>
<text x="320.8" y="223">G8</text>
<text x="320.8" y="225.5">G1</text>
<text x="345.5" y="225.5">3V3_OUT</text>
<text x="349.1" y="223">G17</text>
<text x="320.8" y="228.1">G0</text>
<text x="320.8" y="230.6">GND</text>
<text x="320.8" y="233.1">VBUS_5V</text>
<text x="349.1" y="228.1">G37</text>
<text x="349.1" y="230.6">G38</text>
<text x="350.1" y="233.1">EN</text>
<text x="320.8" y="238.2">G26</text>
<text x="320.8" y="235.7">G27</text>
<text x="344.4" y="235.7">G35_BOOT</text>
<text x="348.9" y="238.2">GND</text>
</g>
</svg>
